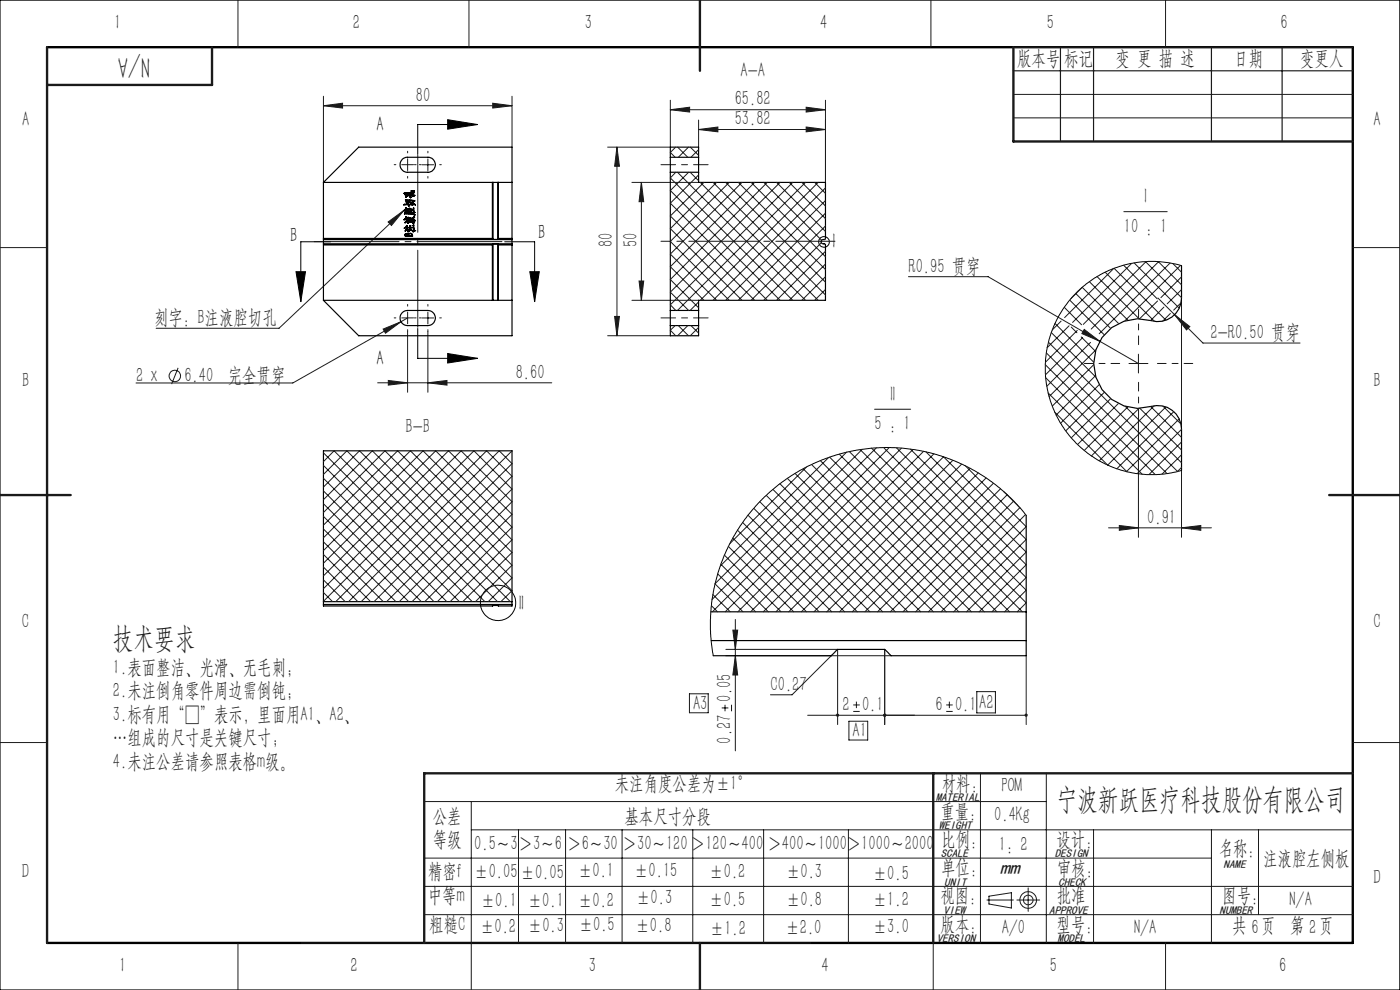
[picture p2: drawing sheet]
<svg xmlns="http://www.w3.org/2000/svg" width="297mm" height="210mm" viewBox="0 0 297 210" stroke-linecap="round" stroke-linejoin="round" font-family="sans-serif">
<g fill="none" stroke="#191924" stroke-width=".21">
<path d="M50.5 0v10M99.5 0v10M197.5 0v10M247.3 0v10M68.6 22.4l4.1-.5v1zM68.6 20.4v18.3M68.6 22.4h40M89.5 35h2.5M90.8 33.7v2.5M104.5 21.9l4.1 .5-4.1 .5zM108.6 20.4v10.8M130.9 31.2l.5 4.1h-1z"/>
<path d="M130.9 31.2v40M134.1 38.7h14.1M136.1 38.7l.5 4.1h-1zM136.1 38.7v25M142.2 23.3l4.1-.6v1.1zM142.2 21.3v9.9h-13.3M142.2 23.3h32.9M148.2 27.5l4.1-.6v1.1zM148.2 25.5v5.7M148.2 27.5h26.9M171 22.7l4.1 .6-4.1 .5zM171 26.9l4.1 .6-4.1 .5z"/>
<path d="M175.1 21.3v17.4M215 20h72M215 25h72M0 52.5h10M82.3 47.1l3.4-2.4-2.7 3.1zM85.7 44.7l-26.5 24.9h-26.1M135.6 59.6h1l-.5 4.1zM192.7 58.7h16.9l23.7 13.7M238.4 44.9h9.2M287 52.5h10M37.8 78l-1.4 3.5M81.3 69.8l3.8-1.5-3.3 2.4z"/>
<path d="M85.1 68.3l-23 12.9h-33.2M86.5 70.3v12.9M86.5 67.4l-1.4 .9M89.5 67.4h2.5M90.8 66.2v2.5M90.8 70.3v12.9M128.9 71.2h13.3M130.4 67.1h1l-.5 4.1zM134.1 63.7h14.1M230 69.9l3.3 2.5-3.8-1.6zM233.3 72.4l8.2 4.7M239.5 77.1h4"/>
<path d="M241.5 75.1v4M245.6 63.2l9.6 9.6h20.6M249.2 66.7l3.2 2.6-.7 .7zM250.6 63.2v50.8M80.1 81.2h37M82.4 80.7l4.1 .5-4.1 .5zM90.8 81.2l4-.5v1zM185.5 86.8h7.7M241.5 88.6v25.4M235.2 112h21.8M237.5 111.5l4 .5-4 .5zM250.6 112l4.1-.5v1z"/>
<path d="M154 137.8h23.7v15.9M154 139.1h35.1M155.5 133.7h1l-.5 4.1zM156 139.1l.5 4.1h-1zM156 131.4v27.9M176.4 139.1l-8.4 8.3h-4.6M187.7 137.8v15.9M217.7 139.1v14.6M0 157.5h10M146.3 147.2h3.9v4h-3.9zM153.1 150.2h1.4M153.8 149.5v1.4"/>
<path d="M155.2 149.5v1.4M180.1 153h4v4h-4zM181 150.9h1.4M181 149.5h1.4M181.7 148.8v1.4M200.7 150.9h1.4M200.7 149.5h1.4M201.4 148.8v1.4M207.2 146.7h4v4.5h-4zM217.7 151.7h-46.4M287 157.5h10M90 170h132"/>
<path d="M100 176h187M100 170v40M110 176v24M120 176v24M132 176v24M147 176v24M162 176v24M180 176v24M208 164v36M222 164v36M232 176v24M257 176v24"/>
<path d="M267 176v18M90 182h167M90 188h197M90 194h197M209.4 190.9h5.6M209.8 190.1l4.8-.7v3.2l-4.8-.8zM215.7 190.9h4.9M218.1 188.3v5M50.5 200v10M198 200v10M247.3 200v10"/>
<circle cx="37.1" cy="79.8" r="1.22"/>
<circle cx="218.1" cy="190.9" r="1.77"/>
<circle cx="218.1" cy="190.9" r="1.03"/>
</g>
<g fill="none" stroke="#000" stroke-width=".21">
<path d="M95 25.4l6.3 1-6.3 1zM101.3 26.4h-12.7v6.4M62.8 57.6h2l-1 6.4zM70.2 51.3h-6.4v12.7M107.1 51.3h6.3v12.7M112.4 57.6h2l-1 6.4zM88.6 69.7v6.3h12.7M95 75l6.3 1-6.3 1z"/>
<circle cx="174.8" cy="51.3" r="1.13"/>
<circle cx="105.6" cy="127.9" r="3.8"/>
</g>
<path d="M66.6 51.3h39.9" fill="none" stroke="#191924" stroke-width=".21" stroke-dasharray="30.5 1.3 1.3 1.3" stroke-dashoffset="12.5"/>
<path d="M88.6 32.9v36.5" fill="none" stroke="#191924" stroke-width=".21" stroke-dasharray="30.5 1.3 1.3 1.3" stroke-dashoffset="14.1"/>
<g fill="none" stroke="#191924" stroke-width=".21" stroke-dasharray="30.5 1.3 1.3 1.3">
<path d="M84 34.9h-.4M86.5 34.9v1.3M86.5 34.9h1.2M86.5 34.9v-1.2M86.5 34.9h-1.3M86.5 37.4v.4M86.5 32.4v-.3M88.3 34.9h-.4M89 34.9h.3M90.8 37.4v.4M90.8 32.4v-.3M93.3 34.9h.3"/>
<path d="M84 67.4h-.4M86.5 67.4v1.3M86.5 67.4h1.2M86.5 67.4v-1.2M86.5 67.4h-1.3M86.5 69.9v.4M86.5 64.9v-.3M88.3 67.4h-.4M89 67.4h.3M90.8 69.9v.4M90.8 64.9v-.3M93.3 67.4h.3"/>
</g>
<path d="M148.2 51.2h28.9" fill="none" stroke="#191924" stroke-width=".21" stroke-dasharray="30.5 1.3 1.3 1.3" stroke-dashoffset="17.9"/>
<path d="M148.2 51.2h-8" fill="none" stroke="#191924" stroke-width=".21" stroke-dasharray="30.5 1.3 1.3 1.3" stroke-dashoffset="28.4"/>
<path d="M150.2 34.9h-10M140.2 67.4h10" fill="none" stroke="#191924" stroke-width=".21" stroke-dasharray="30.5 1.3 1.3 1.3" stroke-dashoffset="27.4"/>
<path d="M237.5 77.1h-7.5M241.5 73.1v-7.5M245.5 77.1h7.5M241.5 81.1v7.5" fill="none" stroke="#191924" stroke-width=".21" stroke-dasharray="30.5 1.3 1.3 1.3" stroke-dashoffset="28.6"/>
<path d="M0 0h297v210h-297z" fill="none" stroke="#000" stroke-width=".25"/>
<path d="M10 10h277v190h-277" fill="none" stroke="#000" stroke-width=".5"/>
<path d="M215 10h72M215 15h72M225 10v20M232 10v20M257 10v20M272 10v20M64 200h108" fill="none" stroke="#191924" stroke-width=".25"/>
<path d="M10 10v190M45 10v8h-35M148.5 0v15M215 10v20h72M0 105h15M282 105h15M198 164v36M287 164h-197v36M148.5 200v10" fill="none" stroke="#191924" stroke-width=".5"/>
<g fill="#000">
<path d="M95 25.4l6.3 1-6.3 1zM95 75l6.3 1-6.3 1z"/>
<path d="M112.4 57.6h2l-1 6.4zM62.8 57.6h2l-1 6.4z"/>
</g>
<g fill="#191924">
<path d="M82.3 47.1l3.4-2.4-2.7 3.1z"/>
<path d="M171 22.7l4.1 .6-4.1 .5zM142.2 23.3l4.1-.6v1.1z"/>
<path d="M90.8 81.2l4-.5v1zM82.4 80.7l4.1 .5-4.1 .5zM187.4 151.5v.2h.3h-.3a.33 .33 0 0 0 .4 .3 .33 .33 0 0 0 .2-.5 .33 .33 0 0 0-.6 0zM177.5 151.4a.33 .33 0 0 0 0 .6 .33 .33 0 0 0 .5-.3h-.3h.3l-.1-.2z"/>
<path d="M68.6 22.4l4.1-.5v1zM104.5 21.9l4.1 .5-4.1 .5zM81.3 69.8l.5 .9 3.3-2.4zM230 69.9l-.5 .9 3.8 1.6zM249.2 66.7l2.5 3.3 .7-.7zM187.4 151.5v.2h.3h-.3a.33 .33 0 0 0 .4 .3 .33 .33 0 0 0 .2-.5 .33 .33 0 0 0-.6 0zM217.4 151.5v.3a.33 .33 0 0 0 .3 .2 .33 .33 0 0 0 .3-.3h-.3h.3l-.2-.3z"/>
<path d="M156 139.1l.5 4.1h-1zM155.5 133.7h1l-.5 4.1z"/>
<path d="M130.9 31.2l.5 4.1h-1zM130.4 67.1h1l-.5 4.1zM136.1 38.7l.5 4.1h-1zM135.6 59.6h1l-.5 4.1z"/>
<path d="M148.2 27.5l4.1-.6v1.1zM171 26.9l4.1 .6-4.1 .5zM237.5 111.5l4 .5-4 .5zM250.6 112l4.1-.5v1z"/>
</g>
<g fill="none" stroke="#000" stroke-width=".25">
<path d="M68.6 38.7h40M68.6 38.7v11.9M68.6 38.7l7.5-7.5h32.5v19.4M85.4 33.8l.7-.4h4.7a1.59 1.59 0 0 1 1.6 1.6 1.59 1.59 0 0 1-1.6 1.5h-4.3a1.6 1.6 0 0 1-1.5-1 1.6 1.6 0 0 1 .4-1.7zM104.5 38.7v11.9M104.6 38.7v12.1l-.1-.2M105.6 38.7v12.1l.1-.2M105.7 38.7v11.9M142.2 33.4v3.1M142.2 33.4v-2.2h6v2.2M142.2 33.4h6M142.2 36.5h6"/>
<path d="M142.2 36.5v29.4M148.2 36.5v2.2h26.9v11.9l-.1 .2a.53 .53 0 0 0-.8 .5 .53 .53 0 0 0 .8 .4l.1 .2v11.8h-26.9v2.2M148.2 33.4v3.1M68.6 51.7v.3M68.6 50.6v.2M68.6 50.8v.9M68.6 51.7h40M68.6 50.8h40M68.6 50.6h35.9M68.6 52v11.7M68.6 52h35.9M85.7 44.6l.4-.1z"/>
<path d="M85.7 41h.1M85.7 46.6h.1M85.8 48.4l.2-.2 .2 .1zM85.9 44.5h.1M85.9 41.2l.2 .7 .1-.1-.1-.5 .4 .1-.1 .1M85.9 47.2v.1M85.9 41.2h.1M86 49.6l.6 .1a.46 .46 0 0 1 .7-.2 .46 .46 0 0 1 .1 .7h-1.4zM86 42.4l2 .2-.4 .3 .1-.3-1.5-.1 .1 .3a1.96 1.96 0 0 1 1.8 .7 2.34 2.34 0 0 0-1.8-.6l-.1 .2zM86 44.2h.1M86 44.2l.5 .1-.3-.1 .1 .6 .3 .1M86 44.2l.2 .6-.2 .1h.6"/>
<path d="M86 49.7h.5l.1 .3h-.5zM86.1 46h.1M86.1 46v.4M86.1 46.4l.1 .5h.1M86.1 46.4l-.4 .2M86.1 46l.1 .4 .2-.1 .2 .2v-.4l.9 .2 .4-.4v.2l-.4 .2 .6 .5h-1.2l.4 .2M86.1 48.7l.3 .1-.5 .2zM86.2 48.3h.1M86.2 43.1h.1M86.2 47.1l-.3 .2M86.2 47.9l.1-.1 .1 .5h.6v-.4l.1 .4h.6l-.1-.5 .2-.1 .1 1-.1 .1-.1-.5h-.6v.4l-.1-.4h-.6v.4zM86.2 46.5l1 .2-.2-.1 .4-.2 .6 .4h-1.3l-.4-.1z"/>
<path d="M86.3 47h-.2l-.2 .2M86.3 47l-.1 .1M86.3 46.9h.1M86.3 46.9v-.2l1 .4M86.4 41.5h.1M86.4 41.5l.4-.1 .3 .5M86.4 44.7l.2-.1 .5 .4zM86.4 44.5l.4-.3h.2zM86.4 44.5h.1M86.6 47.3h.1M86.5 43l.1 .3h-.8l-.1 .2 .9-.1 .1 .3M86.5 49.2h.1"/>
<path d="M86.5 43h.1M86.6 48.7l1.4 .3M86.6 48.7h.1M86.6 48.7l1.2 .3M86.6 43l.1 .3 .7 .1-.4-.4M86.6 45.1l-.1 .2h-.4l-.1-.2h1.8l-.1 .2 .4-.2-2.1-.1-.1 .1 .1 .2-.2 .1h1.5l.8 .2-1-.3-.1-.2M86.6 46.9l1.3 .3-.3 .2 .1-.2zM86.6 44.9h.1M86.6 45.1h.1M86.6 41.1l.3 .3h1.1l-.4 .3M86.6 41.1h.1M86.6 49.1v.1"/>
<path d="M86.7 41.1l.1 .3h-.2l-.7-.2M86.7 49.1l.2-.2h-.2l-.2 .3M86.7 46.2l.6 .2-.3 .2-.2-.1 .3-.2-.4 .2zM86.7 49.1h-.1M86.7 46.5h.1M86.7 49.7l.6-.1 .1 .4h-.7zM86.7 43.7h.1M86.9 47.2l-.3 .1M86.9 47.1h.1M86.9 47.1l-.4 .2M86.9 47.1v.1M87 47.9h.1"/>
<path d="M87 43h.1M87 45.1v.2h-.4v-.2M87 44.3l.1 .2h.6l.1-.4v.9h-.1v-.4h-.6v.3zM87 45.1h.1M87.1 41.9h.1M87.1 43h.1M87.1 43h-.1M87.1 43l.5 .4h-.9v.2M87.1 44.3h.1M87.1 41.8v.1M87.1 41.8h.1M87.2 40.5h.7a.33 .33 0 0 1-.1 .4 .33 .33 0 0 1-.3 .1h-1.8"/>
<path d="M87.2 40.5h.1M87.2 40.5l.6 .1v.2l-1.9 .1-.2 .1M87.3 47v.1M87.5 40.9h.1M87.6 41.7l.2-.3h-.9l.2 .4M87.6 41.7h.1M87.6 47.4h.1M87.8 49h.1M88 49h.1M88 49l-.4 .2 .2-.2M104.5 52v11.7M104.6 51.7l-.1 .3"/>
<path d="M104.6 51.7v12M104.6 51.7h1M105.6 51.7l.1 .3M105.6 51.7v12M105.7 50.6h2.9M105.7 52v11.7M105.7 52h2.9M108.6 51.7v.3M108.6 50.6v.2M108.6 50.8v.9M108.6 52v19.2h-32.5l-7.5-7.5M250.6 56.3v6.9a5 5 0 0 1-6.4 4.8 9.5 9.5 0 0 0-12.2 9.1 9.5 9.5 0 0 0 12.2 9.1 5 5 0 0 1 6.4 4.8v8.8"/>
<path d="M68.6 63.7h40M85.4 66.3l.5-.3 .6-.1h4.3a1.61 1.61 0 0 1 1.6 1.6 1.61 1.61 0 0 1-1.6 1.6h-4.3a1.61 1.61 0 0 1-1.5-1.1 1.61 1.61 0 0 1 .4-1.7zM142.2 65.9v3.2M142.2 69.1v2.1h6v-2.1M142.2 65.9h6M142.2 69.1h6M148.2 65.9v3.2M217.7 109.3v20.5M68.6 127.6v.6M68.6 128.2v.3h40v-.3M68.6 127.6v-32h40v32M68.6 127.6h40"/>
<path d="M68.6 128.2h40M108.6 127.6v.6M150.8 129.8h66.9M150.9 135.9h66.8M217.7 129.8v6.1M217.7 135.9v3.2h-28.6l-1.4-1.3h-10l-1.3 1.3h-25.1"/>
</g>
<g fill="none" stroke="#191924" stroke-width=".21">
<path d="M143.3 31.2l-1.1 1.1 1 1.1M143.4 36.5l-1.2 1.2 26 26M143.7 36.5l27.2 27.2M143.8 31.2l2.1 2.2M146.1 31.2l-2.2 2.2M146.1 36.5l-3.9 3.9 23.3 23.3M146.4 36.5l1.8 1.8M146.4 31.2l1.8 1.7M148.2 31.7l-1.6 1.7M148.2 37.1l-6 6 20.6 20.6M148.6 38.7l25 25M149.3 38.7l-7.1 7.1 17.9 17.9"/>
<path d="M151.3 38.7l23.8 23.9M152 38.7l-9.8 9.8 15.2 15.2M154 38.7l21.1 21.2M154.7 38.7l-12.5 12.5 12.5 12.5M156.6 38.7l18.5 18.5M157.4 38.7l-15.2 15.2 9.8 9.8M159.3 38.7l15.8 15.8M160.1 38.7l-17.9 17.9 7.1 7.1M162 38.7l12.3 12.3M162.8 38.7l-20.6 20.6 6 6M164.7 38.7l10.4 10.4M165.5 38.7l-23.3 23.3 3.9 3.9"/>
<path d="M167.4 38.7l7.7 7.7M168.2 38.7l-26 26 1.2 1.2M170.1 38.7l5 5M170.9 38.7l-27.2 27.2M172.8 38.7l2.3 2.3M173.6 38.7l-25 25M175.1 39.9l-23.8 23.8M174.2 51.5l-12.2 12.2M175.1 42.5l-21.1 21.2M175.1 45.2l-18.5 18.5M175.1 47.9l-15.8 15.8M175.1 50.6l-.2 .2"/>
<path d="M175.1 53.3l-10.4 10.4M175.1 56l-7.7 7.7M175.1 58.7l-5 5M231.1 59.8l8.2 8.1M232.7 58.7l9 8.9M234.5 57.7l10.4 10.4M236.3 56.9l-10.5 10.5M236.4 56.9l11 11M238.4 56.3l7.1 7.1M240.1 55.9l-12.6 12.5M240.6 55.8l9.6 9.6M243 55.5l7.6 7.6"/>
<path d="M243.1 55.5l-13.3 13.3M245.7 55.5l4.9 4.9M245.8 55.5l-14.3 14.3M248.2 55.8l-15 15M248.8 55.9l1.8 1.8M250.4 56.3l-11.8 11.8M250.6 58.7l-4.3 4.4M143.2 69.1l-1 1 1.1 1.1M143.9 69.1l2.2 2.1M145.9 69.1l-2.1 2.1M146.6 69.1l1.6 1.6M148.2 69.5l-1.8 1.7"/>
<path d="M148.2 64.1l-1.8 1.8M175.1 61.4l-2.3 2.3M221.8 77.4l23.3 23.3M222 74.9l25.6 25.6M222.4 72.6l27.4 27.4M223 70.5l9.4 9.5M223.8 68.6l8.2 8.2M225.1 68.1l-1.9 1.9M225.8 65.2l3.6 3.7M226.8 69.1l-4.7 4.7M226.9 63.7l7.3 7.3M227.3 69.4l1.2 1.2"/>
<path d="M228.2 62.3l7.4 7.4M228.5 70.1l-6.7 6.7M229.4 71.5l3 3M229.6 61l7.7 7.6M229.6 60.9l-2.4 2.5M229.7 71.6l-7.9 7.9M231.4 72.6l-9.3 9.3M232 77.4l-8.8 8.7M232.4 79.7l-8.4 8.3M232.5 74.2l-9.9 9.9M245.6 63.8l-3.8 3.8M246.9 65.1l-2.8 2.9"/>
<path d="M248.3 66.5l-1.6 1.6M250.5 64.2l-1.5 1.6M250.6 61.4l-3 3M68.6 97.9l2.3-2.3 32 32M68.6 98.7l28.9 28.9M68.6 96.1l31.6 31.5M108.6 95.6l-32 32M170.4 99.4l30.3 30.4M171.1 99.1l-16.3 16.2M172.2 98.5l31.2 31.3M174 97.7l32.1 32.1M175.8 97l-23 23"/>
<path d="M176 97l32.8 32.8M178 96.3l33.5 33.5M179.6 95.9l-27.9 27.9 5.9 6M180.2 95.8l34 34M182.5 95.4l34.4 34.4M182.9 95.3l-31.8 31.9M184.9 95.1l32.8 32.8-1.9 1.9M185.9 95l-34.8 34.8M187.4 94.9l30.3 30.3-4.6 4.6M188.7 94.9l-34.9 34.9M190.2 95l27.5 27.5-7.3 7.3M191.2 95.1l-34.7 34.7"/>
<path d="M193.1 95.3l24.6 24.5-10 10M193.7 95.3l-34.5 34.5M195.9 95.7l-34 34.1M196.4 95.8l21.3 21.3-12.7 12.7M198.1 96.3l-33.5 33.5M202.1 97.6l-32.1 32.2M204 98.5l-31.3 31.3M204.8 98.8l12.9 12.9-18.1 18.1M205.8 99.3l-30.4 30.5M221.8 80.1l20.5 20.5M222.4 83.4l16.7 16.7M233.2 81.6l-8.2 8.2"/>
<path d="M234.2 83.2l-8.1 8.2M235.6 84.6l-8.3 8.3M237.2 85.6l-8.6 8.7M238.7 86.2l11.9 12M239.2 86.4l-9.2 9.2M241.6 86.6l-10.1 10.1M241.8 86.6l8.8 8.9M244.1 86.2l6.5 6.6M244.9 86.1l-11.7 11.6M246.7 86.1l3.8 3.8M247.3 86.3l-12.3 12.4-11.2-11.3M249 87.3l-12.1 12.1"/>
<path d="M250.2 88.9l-11.2 11.1M250.6 91.1l-9.3 9.4M250.6 93.8l-6.9 6.9M250.6 96.5l-4.1 4.1M250.6 99.2l-.8 .8M68.6 108.7l13.1-13.1 26.9 27-5 5M68.6 119.5l23.8-23.9 16.2 16.2-15.8 15.8M68.6 100.6l5-5 32 32M68.6 103.3l7.7-7.7 32 32M68.6 106l10.4-10.4 29.6 29.7-2.3 2.3M68.6 111.4l15.7-15.8 24.3 24.3-7.7 7.7M68.6 114.1l18.5-18.5 21.5 21.6-10.4 10.4"/>
<path d="M68.6 116.8l21.1-21.2 18.9 18.9-13.1 13.1M68.6 117.6l10 10M68.6 114.9l12.7 12.7M68.6 112.2l15.4 15.4M68.6 109.5l18.1 18.1M68.6 106.8l20.8 20.8M68.6 104.1l23.5 23.5M68.6 101.5l26.2 26.1M152.9 119.7l10.1 10.1M153.7 117.7l12 12.1M154.5 115.9l13.9 13.9M155.5 114.2l15.6 15.6"/>
<path d="M156.5 112.5l17.3 17.3M157.6 110.8l18.9 19M158.7 109.3l20.5 20.5M159.9 107.8l22 22M161.2 106.4l23.3 23.4M162.6 105.1l24.7 24.7M164 103.8l25.9 26M165.5 102.6l27.1 27.2M167 101.5l28.3 28.3M168.7 100.4l29.3 29.4M207.5 100.3l-29.4 29.5M209.2 101.4l-28.4 28.4"/>
<path d="M210.7 102.5l-27.2 27.3M212.3 103.7l-26.1 26.1M212.9 104.2l3.5 3.5-22.2 22.1M213.7 104.9l-24.8 24.9M215.1 106.3l-23.5 23.5M217.6 109.1l-20.6 20.7M68.6 122.2l26.5-26.6 13.5 13.5-18.5 18.5M68.6 124.9l29.2-29.3 10.8 10.8-21.2 21.2M68.6 127.6l31.9-32 8.1 8.1-23.9 23.9M68.6 125.7l2 1.9M68.6 123l4.6 4.6M68.6 120.3l7.3 7.3"/>
<path d="M71.2 127.6l32-32 5.4 5.4-26.6 26.6M73.9 127.6l32-32 2.7 2.7-29.3 29.3M150.9 128.5l1.3 1.3M151.2 126.1l3.7 3.7M152.3 121.7l8 8.1M167.3 129.8l32.9-32.9 17.5 17.5-15.4 15.4"/>
</g>
<path d="M250.6 56.3l-2.7-.6-2.8-.3-2.7 .1-2.7 .4-2.2 .6-2.3 .9-3 1.6-1.8 1.3-1.7 1.4-2 2.2-1.3 1.8-1.1 1.9-.7 1.6-1 2.8-.6 2.4-.2 2.7v2.7l.6 3.6 .4 1.6 1.2 3 1.3 2.3 1.5 2 1.5 1.7 2.4 2.1 2.1 1.4 2.7 1.4 2.3 .8 3 .7 2.4 .3 2.8-.1 2.5-.3 2.1-.5M217.7 109.3l-1.2-1.4-2.6-2.8-2.7-2.3-2.5-1.7-2.8-1.7-2.4-1.2-2.9-1.2-3.5-1-5.6-.9-2.7-.2-3.9 .2-5.3 .8-3.1 .9-4 1.5-2.6 1.4-2.9 1.8-1.8 1.3-3.1 2.6-3.6 4.1-2 2.9-1.5 2.5-1.3 2.8-1.3 3.6-1.3 5.6-.4 3.7v3l.6 5.5" fill="none" stroke="#000" stroke-width=".21"/>
<g font-size="6.3" fill="#191924">
<text x="31.8" y="12.1" transform="rotate(-180 31.8 12.1)">N/A</text>
<text x="24" y="137.5">技术要求</text>
<text x="224.1" y="171.6">宁波新跃医疗科技股份有限公司</text>
</g>
<g font-size="4.4" fill="#191924">
<text x="24.2" y="6.2">1</text>
<text x="74.9" y="6.2">2</text>
<text x="124.1" y="6.2">3</text>
<text x="174" y="6.2">4</text>
<text x="222.1" y="6.2">5</text>
<text x="271.6" y="6.2">6</text>
<text x="157.1" y="16.3">A-A</text>
<text x="215.8" y="13.8">版本号</text>
<text x="225.7" y="13.8">标记</text>
<text x="236.7" y="13.8">变 更 描 述</text>
<text x="261.9" y="13.8">日期</text>
<text x="275.8" y="13.8">变更人</text>
<text x="88.2" y="21.5">80</text>
<text x="155.9" y="22.4">65.82</text>
<text x="4.7" y="26.7">A</text>
<text x="155.9" y="26.6">53.82</text>
<text x="291.4" y="26.7">A</text>
<text x="242.8" y="43.1">I</text>
<text x="130" y="52.5" transform="rotate(-90 130 52.5)">80</text>
<text x="135.2" y="52.5" transform="rotate(-90 135.2 52.5)">50</text>
<text x="238.4" y="49.4">10 : 1</text>
<text x="192.7" y="57.8">R0.95 贯穿</text>
<text x="32.7" y="68.7">刻字：B注液腔切孔</text>
<text x="256.8" y="71.9">2-R0.50 贯穿</text>
<text x="4.7" y="82">B</text>
<text x="28.9" y="81">2 x</text>
<text x="39.1" y="81">6.40 完全贯穿</text>
<text x="109.4" y="80.3">8.60</text>
<text x="291.4" y="82">B</text>
<text x="188.9" y="85.1">II</text>
<text x="86" y="91.9">B-B</text>
<text x="185.5" y="91.3">5 : 1</text>
<text x="243.4" y="111.1">0.91</text>
<text x="4.7" y="133.3">C</text>
<text x="291.4" y="133.3">C</text>
<text x="24" y="142.9">1.表面整洁、光滑、无毛刺；</text>
<text x="24" y="147.9">2.未注倒角零件周边需倒钝;</text>
<text x="155.1" y="149" transform="rotate(-90 155.1 149)">0.05</text>
<text x="163.5" y="146.5">C0.27</text>
<text x="24" y="152.9">3.标有用“□”表示，里面用A1、A2、</text>
<text x="147" y="150.6">A3</text>
<text x="178.7" y="150.8">2</text>
<text x="182.9" y="150.8">0.1</text>
<text x="198.5" y="150.8">6</text>
<text x="202.6" y="150.8">0.1</text>
<text x="207.7" y="150.5">A2</text>
<text x="24" y="157.9">…组成的尺寸是关键尺寸;</text>
<text x="155.1" y="157.7" transform="rotate(-90 155.1 157.7)">0.27</text>
<text x="180.9" y="156.4">A1</text>
<text x="24" y="162.9">4.未注公差请参照表格m级。</text>
<text x="130.4" y="167.7">未注角度公差为±1°</text>
<text x="199.8" y="167.5">材料:</text>
<text x="199.5" y="173.5">重量：</text>
<text x="212.5" y="168.1">POM</text>
<text x="91.8" y="174.5">公差</text>
<text x="91.8" y="179.5">等级</text>
<text x="132.5" y="174.5">基本尺寸分段</text>
<text x="199.7" y="179.5">比例:</text>
<text x="210.9" y="174.2">0.4Kg</text>
<text x="224.1" y="179.4">设计:</text>
<text x="100.6" y="180.4">0.5～3</text>
<text x="110" y="180.4">＞3～6</text>
<text x="120.4" y="180.4">＞6～30</text>
<text x="122.6" y="185.9">±0.1</text>
<text x="132.1" y="180.4">＞30～120＞120～400</text>
<text x="134.5" y="185.9">±0.15</text>
<text x="162.8" y="180.4">＞400～1000＞1000～2000</text>
<text x="199.7" y="185.3">单位:</text>
<text x="211.9" y="180.5">1：2</text>
<text x="224.2" y="185.6">审核：</text>
<text x="258.5" y="181.4">名称：</text>
<text x="268" y="183.5">注液腔左侧板</text>
<text x="4.7" y="186.2">D</text>
<text x="90.8" y="191.3">中等m</text>
<text x="90.8" y="186.2">精密f</text>
<text x="100.6" y="186.2">±0.05</text>
<text x="110.5" y="186.4">±0.05</text>
<text x="135" y="191.7">±0.3</text>
<text x="150.5" y="186.2">±0.2</text>
<text x="166.7" y="186.2">±0.3</text>
<text x="185.2" y="186.6">±0.5</text>
<text x="199.5" y="191.3">视图：</text>
<text x="224.2" y="191.3">批准</text>
<text x="259.3" y="191.3">图号:</text>
<text x="291.4" y="187.6">D</text>
<text x="91.1" y="197.4">粗糙C</text>
<text x="101.8" y="197.8">±0.2</text>
<text x="102" y="192.3">±0.1</text>
<text x="112" y="192.3">±0.1</text>
<text x="112" y="197.7">±0.3</text>
<text x="122.6" y="192.3">±0.2</text>
<text x="122.8" y="197.5">±0.5</text>
<text x="134.8" y="197.8">±0.8</text>
<text x="150.5" y="192.1">±0.5</text>
<text x="166.8" y="192.1">±0.8</text>
<text x="185.2" y="192.3">±1.2</text>
<text x="185.2" y="197.9">±3.0</text>
<text x="199.5" y="197.4">版本：</text>
<text x="224.1" y="197.4">型号:</text>
<text x="261.4" y="197.8">共 6页</text>
<text x="273.6" y="192.2">N/A</text>
<text x="273.7" y="197.8">第 2页</text>
<text x="150.6" y="198.3">±1.2</text>
<text x="166.6" y="198.1">±2.0</text>
<text x="212.5" y="198.2">A/0</text>
<text x="240.6" y="198.2">N/A</text>
<text x="25.3" y="206.1">1</text>
<text x="74.4" y="206.1">2</text>
<text x="124.9" y="206.1">3</text>
<text x="174.3" y="206.1">4</text>
<text x="222.7" y="206.1">5</text>
<text x="271.4" y="206.1">6</text>
</g>
<g font-size="4.4">
<text x="79.9" y="27.8">A</text>
<text x="61.5" y="51.3">B</text>
<text x="114.2" y="50.7">B</text>
<text x="176.7" y="52.7">I</text>
<text x="79.9" y="77.4">A</text>
<text x="110.2" y="129.3">II</text>
</g>
<text font-size="4.2" fill="#191924" x="212.2" y="185.3">mm</text>
<g font-size="2.4" fill="#191924">
<text x="198.5" y="169.9">MATERIAL</text>
<text x="199.2" y="175.9">WEIGHT</text>
<text x="199.6" y="181.8">SCALE</text>
<text x="223.8" y="181.8">DESIGN</text>
<text x="259.6" y="184.2">NAME</text>
<text x="200.3" y="187.9">UNIT</text>
<text x="224.5" y="187.9">CHECK</text>
<text x="200.1" y="193.8">VIEW</text>
<text x="222.6" y="193.8">APPROVE</text>
<text x="258.7" y="194">NUMBER</text>
<text x="198.7" y="199.9">VERSION</text>
<text x="224.4" y="199.8">MODEL</text>
</g>
</svg>
